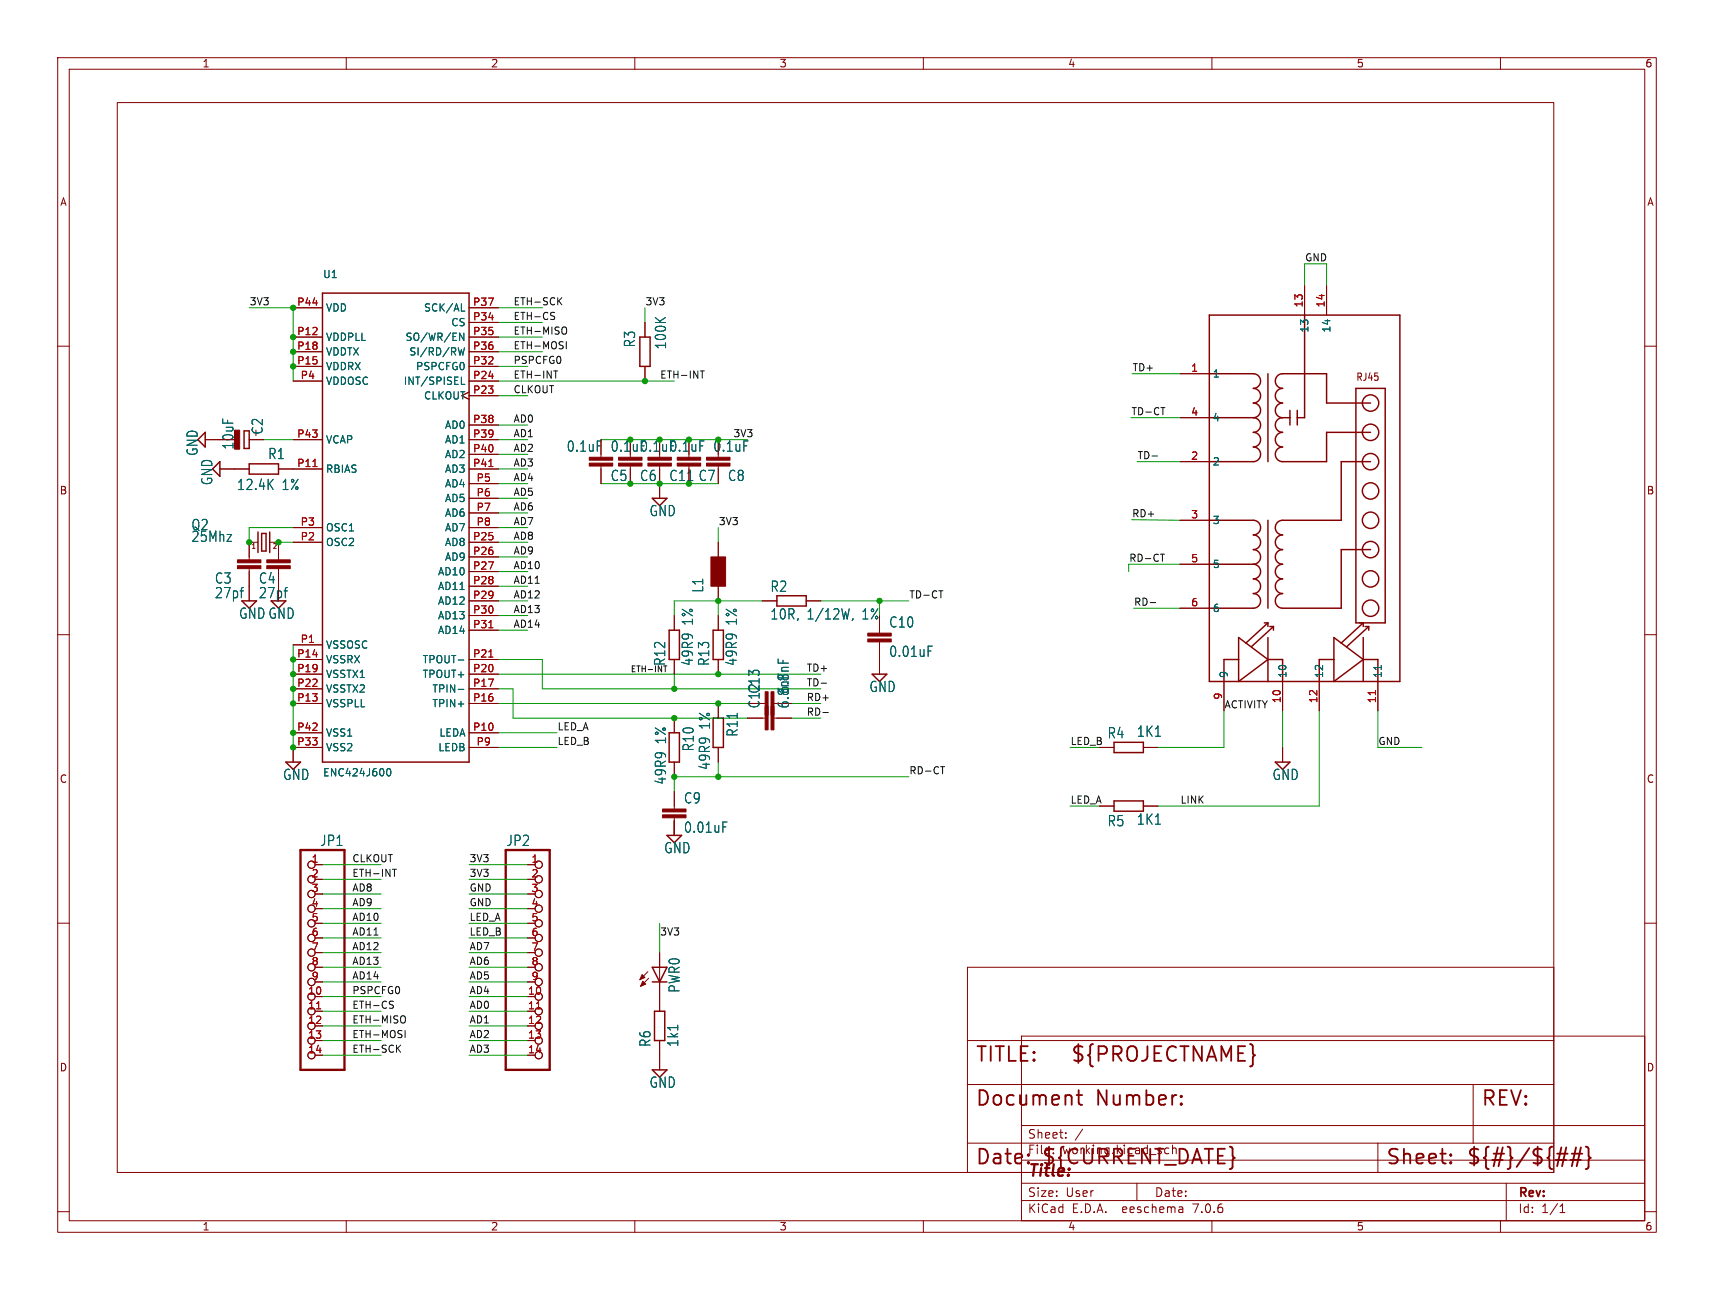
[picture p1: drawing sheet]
<svg xmlns="http://www.w3.org/2000/svg" width="297mm" height="224mm" viewBox="0 0 297 224" stroke-linecap="round" stroke-linejoin="round" font-family="sans-serif">
<g fill="none" stroke="#840000" stroke-width=".17">
<path d="M10 10h277v203.6h-277zM12 12h273v199.6h-273zM20.3 17.8h248.9v185.4h-248.9zM60 10v2M110 10v2M160 10v2M210 10v2M260 10v2M10 60h2M50.8 58.4h5.1M50.8 53.3h5.1M81.3 58.4h5.1"/>
<path d="M81.3 55.9h5.1M81.3 53.3h5.1M111.8 55.9v2.5M226.1 49.5v5.1M229.9 49.5v5.1M285 60h2M35.6 76.2h2.5M43.2 76.2h2.5M50.8 63.5h5.1M50.8 61h5.1M50.8 66h5.1M50.8 76.2h5.1"/>
<path d="M81.3 67.9l-1.3 .7 1.3 .6M81.3 63.5h5.1M81.3 61h5.1M81.3 68.6h5.1M81.3 66h5.1M81.3 73.7h5.1M81.3 76.2h5.1M81.3 78.7h5.1M111.8 63.5v2.5M204.5 64.8h5M204.5 72.4h5M38.1 81.3h5.1"/>
<path d="M43.2 94h.1M43.2 94h1.5M43.2 94v3M43.2 98.6v5.5M46.7 94h1.6M48.3 94h.1M48.3 81.3h7.6M48.3 94v3M48.3 98.6v3M50.8 94h5.1M50.8 91.4h5.1M81.3 81.3h5.1"/>
<path d="M81.3 94h5.1M81.3 96.5h5.1M81.3 99.1h5.1M81.3 91.4h5.1M81.3 83.8h5.1M81.3 86.4h5.1M81.3 88.9h5.1M104.1 80.8v3M109.2 80.8v3M114.3 80.8v5.6M119.4 80.8v.5M124.5 80.8v3"/>
<path d="M124.5 94v2.5M204.5 80h5M204.5 90.2h5M204.5 97.8h5M10 110h2M50.8 111.8h5.1M50.8 114.3h5.1M50.8 119.4h5.1M50.8 116.8h5.1M81.3 104.1h5.1M81.3 114.3h5.1M81.3 119.4h5.1"/>
<path d="M81.3 116.8h5.1M81.3 101.6h5.1M81.3 106.7h5.1M81.3 109.2h5.1M116.8 106.7v2.5M116.8 114.3v2.5M124.5 101.6v2.5M124.5 106.7v2.5M124.5 114.3v2.5M132.1 104.1h2.5M139.7 104.1h2.5M152.4 106.7v3"/>
<path d="M152.4 111.3v5.5M204.5 105.4h5M212.1 118.1v5.1M222.2 118.1v5.1M228.6 118.1v5.1M238.8 118.1v5.1M285 110h2M50.8 121.9h5.1M50.8 127h5.1M55.9 129.5h-5.1v2.6M81.3 121.9h5.1M81.3 129.5h5.1"/>
<path d="M81.3 127h5.1M116.8 124.5v2.5M116.8 132.1v2.5M116.8 137.2v3M124.5 121.9v2.6M124.5 129.5v2.6M129.5 124.5h3.1M134.1 121.9h.5M134.1 124.5h3.1M190.5 139.7h2.5M190.5 129.5h2.5M198.1 139.7h2.6"/>
<path d="M198.1 129.5h2.6M222.2 129.5v2.6M10 160h2M54.6 149.9h1.3M54.6 154.9h1.3M54.6 152.4h1.3M54.6 157.5h1.3M91.4 149.9h1.3M91.4 154.9h1.3M116.8 141.7v3.1M285 160h2M54.6 160h1.3"/>
<path d="M54.6 162.6h1.3M54.6 165.1h1.3M54.6 167.6h1.3M54.6 170.2h1.3M54.6 172.7h1.3M54.6 175.3h1.3M54.6 177.8h1.3M91.4 160h1.3M91.4 162.6h1.3M91.4 165.1h1.3M91.4 167.6h1.3M91.4 170.2h1.3"/>
<path d="M112.3 168.4l-1.4 1.4M112.4 169.5l-1.4 1.4M114.3 165.1v10.2M167.6 167.6h101.6v35.6h-101.6zM177 179.6h108v32h-108zM54.6 180.3h1.3M54.6 182.9h1.3M114.3 180.3v5.1M167.6 180.3h101.6M167.6 198.1h101.6M167.6 188h101.6M177 195.1h108"/>
<path d="M184.7 197.1v.2M184.7 196.3v.2M187.6 195.7l-1.3 1.9M238.8 198.1v5.1M255.3 188v10.1M10 210h2M60 211.6v2M110 211.6v2M160 211.6v2M177 208.1h108M177 205.1h108M177 201.1h108"/>
<path d="M197 205.1v3M204.9 209.2l.1 1M205 210.1l-.2 .1M205 209.5l-.2 .1M210 211.6v2M260 211.6v2M261 205.1v6.5M270.3 210.2h.9M270.3 209.1l.4-.4v1.5M285 210h2"/>
<circle cx="54" cy="157.5" r=".63"/>
<circle cx="54" cy="154.9" r=".63"/>
<circle cx="54" cy="152.4" r=".63"/>
<circle cx="54" cy="149.9" r=".63"/>
<circle cx="93.3" cy="149.9" r=".63"/>
<circle cx="93.3" cy="152.4" r=".63"/>
<circle cx="93.3" cy="154.9" r=".63"/>
<circle cx="93.3" cy="157.5" r=".63"/>
<circle cx="54" cy="172.7" r=".63"/>
<circle cx="54" cy="175.3" r=".63"/>
<circle cx="54" cy="160" r=".63"/>
<circle cx="54" cy="165.1" r=".63"/>
<circle cx="54" cy="167.6" r=".63"/>
<circle cx="54" cy="162.6" r=".63"/>
<circle cx="54" cy="170.2" r=".63"/>
<circle cx="54" cy="177.8" r=".63"/>
<circle cx="93.3" cy="170.2" r=".63"/>
<circle cx="93.3" cy="165.1" r=".63"/>
<circle cx="93.3" cy="175.3" r=".63"/>
<circle cx="93.3" cy="162.6" r=".63"/>
<circle cx="93.3" cy="172.7" r=".63"/>
<circle cx="93.3" cy="167.6" r=".63"/>
<circle cx="93.3" cy="160" r=".63"/>
<circle cx="93.3" cy="177.8" r=".63"/>
<circle cx="54" cy="180.3" r=".63"/>
<circle cx="54" cy="182.9" r=".63"/>
<circle cx="93.3" cy="182.9" r=".63"/>
<circle cx="93.3" cy="180.3" r=".63"/>
</g>
<g fill="none" stroke="#840000" stroke-width=".25">
<path d="M55.9 50.8h25.4v81.3h-25.4zM110.9 58.4h1.7v5.1h-1.7zM209.5 54.6h33.1v63.5h-33.1zM226.1 54.6v17.8h-1.3M35.6 74.9v2.6l-1.3-1.3zM42.3 74.7h.9v3h-.9zM209.5 64.8h7.7a1.27 1.27 0 0 1 1.2 1.2 1.27 1.27 0 0 1-1.2 1.3 1.27 1.27 0 0 1 1.2 1.3 1.27 1.27 0 0 1-1.2 1.3 1.27 1.27 0 0 1 1.2 1.2 1.27 1.27 0 0 1-1.2 1.3M209.5 72.4h7.7M217.2 72.4a1.27 1.27 0 0 1 1.2 1.3 1.27 1.27 0 0 1-1.2 1.2 1.27 1.27 0 0 1 1.2 1.3 1.27 1.27 0 0 1-1.2 1.3 1.27 1.27 0 0 1 1.2 1.2 1.27 1.27 0 0 1-1.2 1.3h-7.7M219.7 64.8v15.2M222.2 72.4a1.27 1.27 0 0 0-1.2 1.3 1.27 1.27 0 0 0 1.2 1.2 1.27 1.27 0 0 0-1.2 1.3 1.27 1.27 0 0 0 1.2 1.3 1.27 1.27 0 0 0-1.2 1.2 1.27 1.27 0 0 0 1.2 1.3h7.7v-5.1h7.6M222.2 72.4h1.3"/>
<path d="M223.5 71.1v2.6M224.8 71.1v2.6M234.9 67.3h5.1v40.7h-5.1zM237.5 69.9h-7.6v-5.1h-7.7a1.27 1.27 0 0 0-1.2 1.2 1.27 1.27 0 0 0 1.2 1.3 1.27 1.27 0 0 0-1.2 1.3 1.27 1.27 0 0 0 1.2 1.3 1.27 1.27 0 0 0-1.2 1.2 1.27 1.27 0 0 0 1.2 1.3M38.1 80v2.6l-1.3-1.3zM43.2 80.4h5.1v1.8h-5.1zM44.7 92.2v3.6M45.3 92.5h.8v3h-.8zM46.7 92.2v3.6M113 86.4h2.6l-1.3 1.2zM209.5 90.2h7.7a1.27 1.27 0 0 1 1.2 1.2 1.27 1.27 0 0 1-1.2 1.3 1.27 1.27 0 0 1 1.2 1.3 1.27 1.27 0 0 1-1.2 1.3 1.27 1.27 0 0 1 1.2 1.2 1.27 1.27 0 0 1-1.2 1.3M209.5 97.8h7.7"/>
<path d="M217.2 97.8a1.27 1.27 0 0 1 1.2 1.3 1.27 1.27 0 0 1-1.2 1.2 1.27 1.27 0 0 1 1.2 1.3 1.27 1.27 0 0 1-1.2 1.3 1.27 1.27 0 0 1 1.2 1.2 1.27 1.27 0 0 1-1.2 1.3h-7.7M219.7 90.2v15.2M237.5 80h-5.1v10.2h-10.2a1.27 1.27 0 0 0-1.2 1.2 1.27 1.27 0 0 0 1.2 1.3 1.27 1.27 0 0 0-1.2 1.3 1.27 1.27 0 0 0 1.2 1.3 1.27 1.27 0 0 0-1.2 1.2 1.27 1.27 0 0 0 1.2 1.3 1.27 1.27 0 0 0-1.2 1.3 1.27 1.27 0 0 0 1.2 1.2 1.27 1.27 0 0 0-1.2 1.3 1.27 1.27 0 0 0 1.2 1.3 1.27 1.27 0 0 0-1.2 1.2 1.27 1.27 0 0 0 1.2 1.3h10.2v-10.1h5.1M41.9 104.1h2.5l-1.2 1.3zM47 104.1l1.3 1.3 1.2-1.3M116 109.2h1.7v5.1h-1.7zM123.6 109.2h1.7v5.1h-1.7zM134.6 103.3h5.1v1.7h-5.1zM151.1 116.8h2.6l-1.3 1.3zM214.6 114.3h-2.5v3.8M214.6 110.5l5.1 3.8-5.1 3.8zM219.1 108h.6"/>
<path d="M219.7 114.3h2.5v3.8M219.7 108l-3.8 3.4M219.7 108v.6M219.7 110.5v7.6M220 108.6h.7M220.7 108.6l-3.8 3.5M220.7 108.6v.6M231.1 114.3h-2.5v3.8M231.1 110.5l5.1 3.8-5.1 3.8zM236.2 114.3h2.6v3.8M236.2 108.6v-.6l-3.8 3.4M236.2 110.5v7.6"/>
<path d="M236.5 108.6h.7M237.2 108.6l-3.8 3.5M237.2 108.6v.6M49.5 132.1h2.6l-1.3 1.3zM116 127h1.7v5.1h-1.7zM123.6 124.5h1.7v5h-1.7zM193 128.7h5.1v1.7h-5.1zM193 138.8h5.1v1.8h-5.1zM221 132.1h2.5l-1.3 1.3zM115.6 144.8h2.5l-1.3 1.3zM113 170.2h2.6M113 167.6h2.6l-1.3 2.6z"/>
<path d="M113.4 175.3h1.8v5h-1.8zM113 185.4h2.6l-1.3 1.3z"/>
<circle cx="237.5" cy="74.9" r="1.42"/>
<circle cx="237.5" cy="69.8" r="1.42"/>
<circle cx="237.5" cy="90.2" r="1.42"/>
<circle cx="237.5" cy="95.2" r="1.42"/>
<circle cx="237.5" cy="80" r="1.42"/>
<circle cx="237.5" cy="85.1" r="1.42"/>
<circle cx="237.5" cy="100.3" r="1.42"/>
<circle cx="237.5" cy="105.4" r="1.42"/>
</g>
<g fill="#840000" stroke="#840000" stroke-width=".17">
<path d="M133.6 119.9h.5v4.1h-.5z"/>
<path d="M132.6 119.9h.5v4.1h-.5z"/>
<path d="M133.6 122.4h.5v4.1h-.5z"/>
<path d="M132.6 122.4h.5v4.1h-.5z"/>
<path d="M107.2 80.3h4.1v.5h-4.1z"/>
<path d="M107.2 79.2h4.1v.6h-4.1z"/>
<path d="M112.3 80.3h4v.5h-4z"/>
<path d="M112.3 79.2h4v.6h-4z"/>
<path d="M117.3 80.3h4.1v.5h-4.1z"/>
<path d="M117.3 79.2h4.1v.6h-4.1z"/>
<path d="M122.4 80.3h4.1v.5h-4.1z"/>
<path d="M122.4 79.2h4.1v.6h-4.1z"/>
<path d="M111.3 168.9l.5 .5-.9 .4z"/>
<path d="M111.4 170.1l.5 .5-.9 .3z"/>
<path d="M114.8 141.2h4.1v.5h-4.1z"/>
<path d="M114.8 140.2h4.1v.5h-4.1z"/>
<path d="M123.2 96.5h2.5v5.1h-2.5z"/>
<path d="M150.4 110.7h4v.6h-4z"/>
<path d="M150.4 109.7h4v.5h-4z"/>
<path d="M102.1 80.3h4.1v.5h-4.1z"/>
<path d="M102.1 79.2h4.1v.6h-4.1z"/>
<path d="M41.1 98h4.1v.6h-4.1z"/>
<path d="M41.1 97h4.1v.5h-4.1z"/>
<path d="M46.2 98h4.1v.6h-4.1z"/>
<path d="M46.2 97h4.1v.5h-4.1z"/>
</g>
<g fill="none" stroke="#006464" stroke-width=".17">
<path d="M79.9 53.9h.7M80.4 57.7v1.3l-.8-1.3v1.3M79.4 60.3l.3 1.2 .2-.9 .3 .9 .3-1.2M79.9 66.6h.7M41.6 102.4h.6M42 101.8h.2M49.2 102.4h.6M49.7 101.8h.1M79.4 119.5h1M79.4 114.4h1M147.8 107.2l-.1 .3M160.8 112h.7"/>
<path d="M239.3 115.3v.8M67.1 133.3l.2-.1a.68 .68 0 0 1 .4 .6 .68 .68 0 0 1-.4 .7l-.2-.1-.1-.4zM125.3 142.5h.7M117.4 177.7v.8"/>
</g>
<path d="M54.2 80.9h.7M84.7 80.9h.7M84.7 113.9h.7M84.7 108.8h.7M238.3 119.7v.7M54.9 174.8h.7M93 174.8h.7" fill="none" stroke="#a90000" stroke-width=".17"/>
<path d="M52.1 147.3h7.6v38.1h-7.6zM87.6 147.3h7.6v38.1h-7.6z" fill="none" stroke="#840000" stroke-width=".41"/>
<g fill="none" stroke="#840000" stroke-width=".32">
<path d="M186.5 189.8h1M186.9 188.9v2.2l.1 .3 .5 .1M204.7 191.2l.1 .2-.1 .1M204.7 191.2l-.1 .2 .1 .1M204.7 189.9v.2M204.7 191.2v.3M204.7 189.9l.1 .1-.1 .1M204.7 189.9l-.1 .1 .1 .1M269.8 199.9h1.8M271.4 198.9l-.7 3.2M272.4 199.9h1.8M273.1 198.9l-.7 3.2"/>
<path d="M273.9 198.9l-.7 3.2M274.8 198.7l.3 .2 .2 .2v1.2l.3 .4-.3 .3v1.2l-.2 .3-.3 .1M178.2 201.4l.1 .1M251.4 201.4l.1 .1-.1 .1M251.4 201.4l-.1 .1 .1 .1M251.4 200.1v.2M251.4 201.4v.2M251.4 200.1l.1 .1-.1 .1M251.4 200.1l-.1 .1 .1 .1M269.6 201h1.8M272.1 201h1.8"/>
</g>
<g fill="none" stroke="#0f0f0f" stroke-width=".17">
<path d="M95.6 54.1l.5 .1M95.9 54.8l.2 .2-.2 .4M96.8 52.1l.6 .7M97.4 51.6l-.8 .7M97.9 56.7h.1a.79 .79 0 0 1-.1 1.2M98.1 59.2v1.3M95.9 64.3h.7M121.3 64.3h.7M199.6 79h1M201.2 70.6h.7M201.1 96h.7M142.3 118.4h.9"/>
<path d="M162.7 102.4h.7M199.3 104.4h1M142.6 123.5h.9M163 132.9h.7M68 150.7h.7M67.7 173.5l.5 .1M67.9 174.2l.3 .2-.3 .4M70 176.1h.1a.79 .79 0 0 1-.1 1.2M70.2 178.6v1.2M68.9 181.7l.5 .7M69.4 181.1l-.7 .7"/>
</g>
<g fill="none" stroke="#009600" stroke-width=".17">
<path d="M43.2 53.3h7.6v12.7M86.4 53.3h7.6M86.4 55.9h7.6M86.4 58.4h7.6M111.8 53.3v2.6M226.1 49.5v-3.8h3.8v3.8M45.7 76.2h5.1M86.4 76.2h5M86.4 66h30.4M86.4 63.5h5M86.4 61h7.6M86.4 78.7h5"/>
<path d="M86.4 68.6h5M86.4 73.7h5M104.1 76.2h25.4M196 72.4h8.5M196.2 64.8h8.3M48.3 94h2.5M50.8 91.4h-7.6v2.6M86.4 94h5M86.4 91.4h5M86.4 83.8h5M86.4 86.4h5M86.4 81.3h5"/>
<path d="M86.4 96.5h5M86.4 99.1h5M86.4 88.9h5M104.1 83.8h20.4M124.5 91.4v2.6M196.1 90.1l8.4 .1M197 80h7.5M204.5 97.8h-8.9v1.3M50.8 111.8v17.7M86.4 116.8h55.8M86.4 119.4h2.5v5.1h40.6M86.4 114.3h7.6v5.1h48.2"/>
<path d="M86.4 109.2h5M86.4 104.1h5M86.4 106.7h5M86.4 101.6h5M116.8 116.8v2.6M124.5 104.1v2.6M132.1 104.1h-15.3v2.6M142.2 104.1h15.3M152.4 104.1v2.6M196.4 105.4h8.1M86.4 121.9h43.1M86.4 129.5h10.1"/>
<path d="M86.4 127h10.1M124.5 132.1v2.5M137.2 121.9h5M137.2 124.5h5M157.5 134.6h-40.7v2.6M185.4 129.5h5.1M185.4 139.7h5.1M212.1 123.2v6.3h-11.4M222.2 123.2v6.3M228.6 123.2v16.5h-27.9M238.8 123.2v6.3h7.6M55.9 157.5h10.1"/>
<path d="M55.9 152.4h10.1M55.9 154.9h10.1M55.9 149.9h10.1M81.3 157.5h10.1M81.3 152.4h10.1M81.3 154.9h10.1M81.3 149.9h10.1M116.8 142.2v2.6M55.9 160h10.1M55.9 167.6h10.1M55.9 162.6h10.1M55.9 165.1h10.1"/>
<path d="M55.9 177.8h10.1M55.9 172.7h10.1M55.9 170.2h10.1M55.9 175.3h10.1M81.3 160h10.1M81.3 167.6h10.1M81.3 162.6h10.1M81.3 165.1h10.1M81.3 177.8h10.1M81.3 172.7h10.1M81.3 170.2h10.1M81.3 175.3h10.1"/>
<path d="M114.3 160v5.1M55.9 180.3h10.1M55.9 182.9h10.1M81.3 180.3h10.1M81.3 182.9h10.1"/>
</g>
<g fill="#009600" stroke="#009600" stroke-width=".17">
<circle cx="50.8" cy="63.5" r=".46"/>
<circle cx="50.8" cy="61" r=".46"/>
<circle cx="50.8" cy="114.3" r=".46"/>
<circle cx="48.3" cy="94" r=".46"/>
<circle cx="43.2" cy="94" r=".46"/>
<circle cx="50.8" cy="53.3" r=".46"/>
<circle cx="50.8" cy="58.4" r=".46"/>
<circle cx="50.8" cy="121.9" r=".46"/>
<circle cx="50.8" cy="116.8" r=".46"/>
<circle cx="50.8" cy="119.4" r=".46"/>
<circle cx="50.8" cy="127" r=".46"/>
<circle cx="50.8" cy="129.5" r=".46"/>
<circle cx="109.2" cy="83.8" r=".46"/>
<circle cx="114.3" cy="76.2" r=".46"/>
<circle cx="109.2" cy="76.2" r=".46"/>
<circle cx="114.3" cy="83.8" r=".46"/>
<circle cx="124.5" cy="104.1" r=".46"/>
<circle cx="116.8" cy="134.6" r=".46"/>
<circle cx="116.8" cy="119.4" r=".46"/>
<circle cx="124.5" cy="134.6" r=".46"/>
<circle cx="116.8" cy="124.5" r=".46"/>
<circle cx="119.4" cy="76.2" r=".46"/>
<circle cx="124.5" cy="76.2" r=".46"/>
<circle cx="152.4" cy="104.1" r=".46"/>
<circle cx="124.5" cy="116.8" r=".46"/>
<circle cx="124.5" cy="121.9" r=".46"/>
<circle cx="111.8" cy="66" r=".46"/>
</g>
<g font-size="3.5" fill="#840000">
<text x="168.9" y="184.4">TITLE:</text>
<text x="185.4" y="184.4">${PROJECTNAME}</text>
<text x="168.9" y="192.1">Document</text>
<text x="189.9" y="192.1">Number:</text>
<text x="256.5" y="192.1">REV:</text>
<text x="168.9" y="202.2">Date:</text>
<text x="180.3" y="202.2">${CURRENT_DATE}</text>
<text x="240" y="202.2">Sheet:</text>
<text x="254" y="202.2">${#}/${##}</text>
</g>
<text font-size="2.8" fill="#840000" x="178" y="204.5">Title:</text>
<g font-size="2.5" fill="#006464">
<text x="110.3" y="60.3" transform="rotate(-90 110.3 60.3)">R3</text>
<text x="115.6" y="60.6" transform="rotate(-90 115.6 60.6)">100K</text>
<text x="45.8" y="75.4" transform="rotate(-90 45.8 75.4)">C2</text>
<text x="34.5" y="79.1" transform="rotate(-90 34.5 79.1)">GND</text>
<text x="46.4" y="79.8">R1</text>
<text x="105.7" y="83.6">C5</text>
<text x="110.8" y="83.6">C6</text>
<text x="121" y="83.6">C7</text>
<text x="126" y="83.6">C8</text>
<text x="37" y="84.2" transform="rotate(-90 37 84.2)">GND</text>
<text x="41" y="85.1">12.4K</text>
<text x="48.8" y="85.1">1%</text>
<text x="112.4" y="89.7">GND</text>
<text x="33.1" y="92.1">Q2</text>
<text x="33.1" y="94.1">25Mhz</text>
<text x="37.1" y="101.4">C3</text>
<text x="44.8" y="101.4">C4</text>
<text x="37.1" y="103.9">27pf</text>
<text x="41.3" y="107.5">GNDGND</text>
<text x="122.1" y="102.8" transform="rotate(-90 122.1 102.8)">L1</text>
<text x="133.4" y="102.8">R2</text>
<text x="133.4" y="107.6">10R,</text>
<text x="139.8" y="107.6">1/12W,</text>
<text x="149.5" y="107.6">1%</text>
<text x="120.3" y="108.4" transform="rotate(-90 120.3 108.4)">1%</text>
<text x="127.9" y="108.4" transform="rotate(-90 127.9 108.4)">1%</text>
<text x="154" y="109">C10</text>
<text x="115.5" y="115.5" transform="rotate(-90 115.5 115.5)">R12</text>
<text x="120.3" y="115.5" transform="rotate(-90 120.3 115.5)">49R9</text>
<text x="123.1" y="115.5" transform="rotate(-90 123.1 115.5)">R13</text>
<text x="127.9" y="115.5" transform="rotate(-90 127.9 115.5)">49R9</text>
<text x="154" y="114.1">0.01uF</text>
<text x="131.8" y="122.9" transform="rotate(-90 131.8 122.9)">C12</text>
<text x="131.8" y="120.3" transform="rotate(-90 131.8 120.3)">C13</text>
<text x="136.9" y="122.9" transform="rotate(-90 136.9 122.9)">6.8nF</text>
<text x="136.9" y="120.3" transform="rotate(-90 136.9 120.3)">6.8nF</text>
<text x="150.5" y="120.2">GND</text>
<text x="115.6" y="129" transform="rotate(-90 115.6 129)">1%</text>
<text x="120.4" y="130.3" transform="rotate(-90 120.4 130.3)">R10</text>
<text x="123.2" y="126.4" transform="rotate(-90 123.2 126.4)">1%</text>
<text x="128" y="127.8" transform="rotate(-90 128 127.8)">R11</text>
<text x="191.8" y="128.2">R4</text>
<text x="196.9" y="127.9">1K1</text>
<text x="48.9" y="135.4">GND</text>
<text x="115.6" y="136.1" transform="rotate(-90 115.6 136.1)">49R9</text>
<text x="123.2" y="133.5" transform="rotate(-90 123.2 133.5)">49R9</text>
<text x="220.4" y="135.4">GND</text>
<text x="118.4" y="139.5">C9</text>
<text x="191.8" y="143.4">R5</text>
<text x="196.9" y="143.1">1K1</text>
<text x="55.4" y="146.8">JP1</text>
<text x="87.7" y="146.8">JP2</text>
<text x="115" y="148.1">GND</text>
<text x="118.4" y="144.5">0.01uF</text>
<text x="118" y="172.2" transform="rotate(-90 118 172.2)">PWR0</text>
<text x="112.9" y="181.6" transform="rotate(-90 112.9 181.6)">R6</text>
<text x="117.7" y="181.6" transform="rotate(-90 117.7 181.6)">1k1</text>
<text x="112.4" y="188.7">GND</text>
</g>
<g font-size="2.5" fill="#840000">
<text x="40.7" y="78" transform="rotate(-90 40.7 78)">10uF</text>
<text x="98.1" y="78.5">0.1uF</text>
<text x="105.7" y="78.5">0.1uF0.1uF0.1uF</text>
<text x="123.5" y="78.5">0.1uF</text>
<text x="44.8" y="103.9">27pf</text>
</g>
<text font-size="2.5" fill="#009600" x="115.9" y="83.6">C11</text>
<g font-size="2.1" fill="#840000">
<text x="178" y="197.5">Sheet:</text>
<text x="178" y="200.2">File:</text>
<text x="184.1" y="200.2">working.kicad_sch</text>
<text x="178" y="207.6">Size:</text>
<text x="184.7" y="207.6">User</text>
<text x="200" y="207.6">Date:</text>
<text x="263" y="207.9">Rev:</text>
<text x="178" y="210.4">KiCad</text>
<text x="185.7" y="210.4">E.D.A.</text>
<text x="194.6" y="210.4">eeschema</text>
<text x="207" y="210.4">7.0.6</text>
<text x="263" y="210.4">Id:</text>
<text x="267.1" y="210.4">1/1</text>
</g>
<g font-size="1.8" fill="#840000">
<text x="35" y="11.9">1</text>
<text x="85" y="11.9">2</text>
<text x="135" y="11.9">3</text>
<text x="185" y="11.9">4</text>
<text x="235" y="11.9">5</text>
<text x="285" y="11.9">6</text>
<text x="10.3" y="35.9">A</text>
<text x="285.3" y="35.9">A</text>
<text x="234.9" y="66.2">RJ45</text>
<text x="10.3" y="85.9">B</text>
<text x="285.3" y="85.9">B</text>
<text x="10.3" y="135.9">C</text>
<text x="285.3" y="135.9">C</text>
<text x="10.3" y="185.9">D</text>
<text x="285.3" y="185.9">D</text>
<text x="35" y="213.4">1</text>
<text x="85" y="213.4">2</text>
<text x="135" y="213.4">3</text>
<text x="185" y="213.4">4</text>
<text x="235" y="213.4">5</text>
<text x="285" y="213.4">6</text>
</g>
<g font-size="1.8" fill="#a90000">
<text x="51.4" y="53.1">P44</text>
<text x="81.9" y="53.1">P37</text>
<text x="225.8" y="53.4" transform="rotate(-90 225.8 53.4)">13</text>
<text x="229.6" y="53.4" transform="rotate(-90 229.6 53.4)">14</text>
<text x="51.4" y="58.2">P12</text>
<text x="81.9" y="55.6">P34</text>
<text x="81.9" y="58.2">P35</text>
<text x="51.4" y="63.2">P15</text>
<text x="51.4" y="60.7">P18</text>
<text x="52" y="65.8">P4</text>
<text x="81.9" y="65.8">P24</text>
<text x="81.9" y="63.2">P32</text>
<text x="81.9" y="60.7">P36</text>
<text x="206.3" y="64.5">1</text>
<text x="81.9" y="68.3">P23</text>
<text x="51.4" y="75.9">P43</text>
<text x="81.9" y="73.4">P38</text>
<text x="81.9" y="75.9">P39</text>
<text x="206.3" y="72.1">4</text>
<text x="51.4" y="81">P11</text>
<text x="81.9" y="78.5">P40</text>
<text x="81.9" y="81">P41</text>
<text x="82.5" y="83.6">P5</text>
<text x="206.3" y="79.8">2</text>
<text x="82.5" y="86.1">P6</text>
<text x="82.5" y="88.6">P7</text>
<text x="206.3" y="89.9">3</text>
<text x="52" y="93.7">P2</text>
<text x="52" y="91.2">P3</text>
<text x="81.9" y="93.7">P25</text>
<text x="82.5" y="91.2">P8</text>
<text x="81.9" y="96.3">P26</text>
<text x="81.9" y="98.8">P27</text>
<text x="81.9" y="101.3">P28</text>
<text x="206.3" y="97.5">5</text>
<text x="81.9" y="103.9">P29</text>
<text x="81.9" y="106.4">P30</text>
<text x="206.3" y="105.2">6</text>
<text x="52" y="111.5">P1</text>
<text x="81.9" y="109">P31</text>
<text x="51.4" y="114">P14</text>
<text x="51.4" y="116.6">P19</text>
<text x="51.4" y="119.1">P22</text>
<text x="81.9" y="119.1">P17</text>
<text x="81.9" y="116.6">P20</text>
<text x="81.9" y="114">P21</text>
<text x="51.4" y="121.7">P13</text>
<text x="81.9" y="121.7">P16</text>
<text x="211.8" y="121.4" transform="rotate(-90 211.8 121.4)">9</text>
<text x="222" y="122" transform="rotate(-90 222 122)">10</text>
<text x="228.3" y="122" transform="rotate(-90 228.3 122)">12</text>
<text x="238.5" y="122" transform="rotate(-90 238.5 122)">11</text>
<text x="51.4" y="129.3">P33</text>
<text x="51.4" y="126.7">P42</text>
<text x="81.9" y="126.7">P10</text>
<text x="82.5" y="129.3">P9</text>
<text x="53.9" y="149.6">1</text>
<text x="92" y="149.6">1</text>
<text x="53.9" y="152.1">2</text>
<text x="53.9" y="154.7">3</text>
<text x="92" y="152.1">2</text>
<text x="92" y="154.7">3</text>
<text x="53.9" y="157.2">4</text>
<text x="53.9" y="159.8">5</text>
<text x="92" y="157.2">4</text>
<text x="92" y="159.8">5</text>
<text x="53.9" y="162.3">6</text>
<text x="53.9" y="164.8">7</text>
<text x="53.9" y="167.4">8</text>
<text x="92" y="162.3">6</text>
<text x="92" y="164.8">7</text>
<text x="92" y="167.4">8</text>
<text x="53.3" y="172.5">10</text>
<text x="53.9" y="169.9">9</text>
<text x="91.4" y="172.5">10</text>
<text x="92" y="169.9">9</text>
<text x="53.3" y="175">11</text>
<text x="53.3" y="177.5">12</text>
<text x="91.4" y="175">11</text>
<text x="91.4" y="177.5">12</text>
<text x="53.3" y="180.1">13</text>
<text x="53.3" y="182.6">14</text>
<text x="91.4" y="180.1">13</text>
<text x="91.4" y="182.6">14</text>
</g>
<g font-size="1.8" fill="#006464">
<text x="55.9" y="48.4">U1</text>
<text x="56.4" y="59.3">VDDPLL</text>
<text x="56.4" y="54.2">VDD</text>
<text x="70.2" y="59.3">SO/WR/EN</text>
<text x="73.4" y="54.2">SCK/AL</text>
<text x="78.1" y="56.7">CS</text>
<text x="226.9" y="57.7" transform="rotate(-90 226.9 57.7)">13</text>
<text x="230.7" y="57.7" transform="rotate(-90 230.7 57.7)">14</text>
<text x="56.4" y="64.4">VDDRX</text>
<text x="56.4" y="61.8">VDDTX</text>
<text x="70.8" y="61.8">SI/RD/RW</text>
<text x="72" y="64.4">PSPCFG0</text>
<text x="210.1" y="65.6">1</text>
<text x="56.4" y="66.9">VDDOSC</text>
<text x="69.9" y="66.9">INT/SPISEL</text>
<text x="73.4" y="69.4">CLKOUT</text>
<text x="43.6" y="75.8">+</text>
<text x="56.4" y="77.1">VCAP</text>
<text x="77" y="74.5">AD0</text>
<text x="77" y="77.1">AD1</text>
<text x="210.1" y="73.3">4</text>
<text x="56.4" y="82.1">RBIAS</text>
<text x="77" y="79.6">AD2</text>
<text x="77" y="82.1">AD3</text>
<text x="210.1" y="80.9">2</text>
<text x="77" y="84.7">AD4</text>
<text x="77" y="87.2">AD5</text>
<text x="77" y="89.8">AD6</text>
<text x="56.4" y="94.8">OSC2</text>
<text x="56.4" y="92.3">OSC1</text>
<text x="77" y="94.8">AD8</text>
<text x="77" y="92.3">AD7</text>
<text x="210.1" y="91">3</text>
<text x="75.8" y="99.9">AD10</text>
<text x="77" y="97.4">AD9</text>
<text x="210.1" y="98.7">5</text>
<text x="75.8" y="102.5">AD11</text>
<text x="75.8" y="105">AD12</text>
<text x="75.8" y="107.5">AD13</text>
<text x="210.1" y="106.3">6</text>
<text x="56.4" y="112.6">VSSOSC</text>
<text x="75.8" y="110.1">AD14</text>
<text x="56.4" y="115.2">VSSRX</text>
<text x="56.4" y="117.7">VSSTX1</text>
<text x="73.1" y="117.7">TPOUT+</text>
<text x="73.1" y="115.2">TPOUT-</text>
<text x="213" y="117.6" transform="rotate(-90 213 117.6)">9</text>
<text x="223.1" y="117.6" transform="rotate(-90 223.1 117.6)">10</text>
<text x="229.5" y="117.6" transform="rotate(-90 229.5 117.6)">12</text>
<text x="239.6" y="117.6" transform="rotate(-90 239.6 117.6)">11</text>
<text x="56.4" y="122.8">VSSPLL</text>
<text x="56.4" y="120.2">VSSTX2</text>
<text x="74.8" y="122.8">TPIN+</text>
<text x="74.8" y="120.2">TPIN-</text>
<text x="56.4" y="130.4">VSS2</text>
<text x="56.4" y="127.9">VSS1</text>
<text x="75.9" y="130.4">LEDB</text>
<text x="76" y="127.9">LEDA</text>
<text x="55.9" y="134.8">ENC424J600</text>
</g>
<g font-size="1.7" fill="#0f0f0f">
<text x="226.1" y="45.4">GND</text>
<text x="43.2" y="53">3V3</text>
<text x="88.9" y="53">ETH-SCK</text>
<text x="111.8" y="53">3V3</text>
<text x="88.9" y="58.1">ETH-MISO</text>
<text x="88.9" y="55.5">ETH-CS</text>
<text x="88.9" y="65.7">ETH-INT</text>
<text x="88.9" y="60.6">ETH-MOSI</text>
<text x="88.9" y="63.2">PSPCFG0</text>
<text x="114.3" y="65.7">ETH-INT</text>
<text x="196.2" y="64.4">TD+</text>
<text x="88.9" y="68.2">CLKOUT</text>
<text x="88.9" y="75.9">AD1</text>
<text x="88.9" y="73.3">AD0</text>
<text x="196" y="72">TD-CT</text>
<text x="88.9" y="83.5">AD4</text>
<text x="88.9" y="80.9">AD3</text>
<text x="88.9" y="78.4">AD2</text>
<text x="197" y="79.7">TD-</text>
<text x="88.9" y="88.6">AD6</text>
<text x="88.9" y="86">AD5</text>
<text x="196.1" y="89.7">RD+</text>
<text x="88.9" y="93.6">AD8</text>
<text x="88.9" y="91.1">AD7</text>
<text x="124.5" y="91.1">3V3</text>
<text x="88.9" y="98.7">AD10</text>
<text x="88.9" y="101.3">AD11</text>
<text x="88.9" y="96.2">AD9</text>
<text x="195.6" y="97.4">RD-CT</text>
<text x="88.9" y="103.8">AD12</text>
<text x="88.9" y="106.3">AD13</text>
<text x="157.5" y="103.8">TD-CT</text>
<text x="196.4" y="105.1">RD-</text>
<text x="88.9" y="108.9">AD14</text>
<text x="139.7" y="116.5">TD+</text>
<text x="139.7" y="119">TD-</text>
<text x="139.7" y="124.1">RD-</text>
<text x="139.7" y="121.6">RD+</text>
<text x="212.1" y="122.8">ACTIVITY</text>
<text x="96.5" y="129.2">LED_B</text>
<text x="96.5" y="126.7">LED_A</text>
<text x="185.4" y="129.2">LED_B</text>
<text x="238.8" y="129.2">GND</text>
<text x="157.5" y="134.3">RD-CT</text>
<text x="185.4" y="139.4">LED_A</text>
<text x="204.5" y="139.4">LINK</text>
<text x="61" y="149.5">CLKOUT</text>
<text x="81.3" y="149.5">3V3</text>
<text x="61" y="154.6">AD8</text>
<text x="61" y="152.1">ETH-INT</text>
<text x="81.3" y="152.1">3V3</text>
<text x="81.3" y="154.6">GND</text>
<text x="61" y="157.1">AD9</text>
<text x="61" y="159.7">AD10</text>
<text x="81.3" y="157.1">GND</text>
<text x="81.3" y="159.7">LED_A</text>
<text x="61" y="167.3">AD13</text>
<text x="61" y="162.2">AD11</text>
<text x="61" y="164.8">AD12</text>
<text x="81.3" y="167.3">AD6</text>
<text x="81.3" y="164.8">AD7</text>
<text x="81.3" y="162.2">LED_B</text>
<text x="114.3" y="162.2">3V3</text>
<text x="61" y="172.4">PSPCFG0</text>
<text x="61" y="169.8">AD14</text>
<text x="81.3" y="169.8">AD5</text>
<text x="81.3" y="172.4">AD4</text>
<text x="61" y="180">ETH-MOSI</text>
<text x="61" y="174.9">ETH-CS</text>
<text x="61" y="177.5">ETH-MISO</text>
<text x="81.3" y="174.9">AD0</text>
<text x="81.3" y="180">AD2</text>
<text x="81.3" y="177.5">AD1</text>
<text x="61" y="182.5">ETH-SCK</text>
<text x="81.3" y="182.5">AD3</text>
</g>
<text font-size="1.7" fill="#006464" x="127" y="75.9">3V3</text>
<text font-size="1.4" fill="#006464" x="109.2" y="116.6">ETH-INT</text>
<g font-size="1.2" fill="#840000">
<text x="43.5" y="95.3">1</text>
<text x="47.2" y="95.3">2</text>
</g>
</svg>
